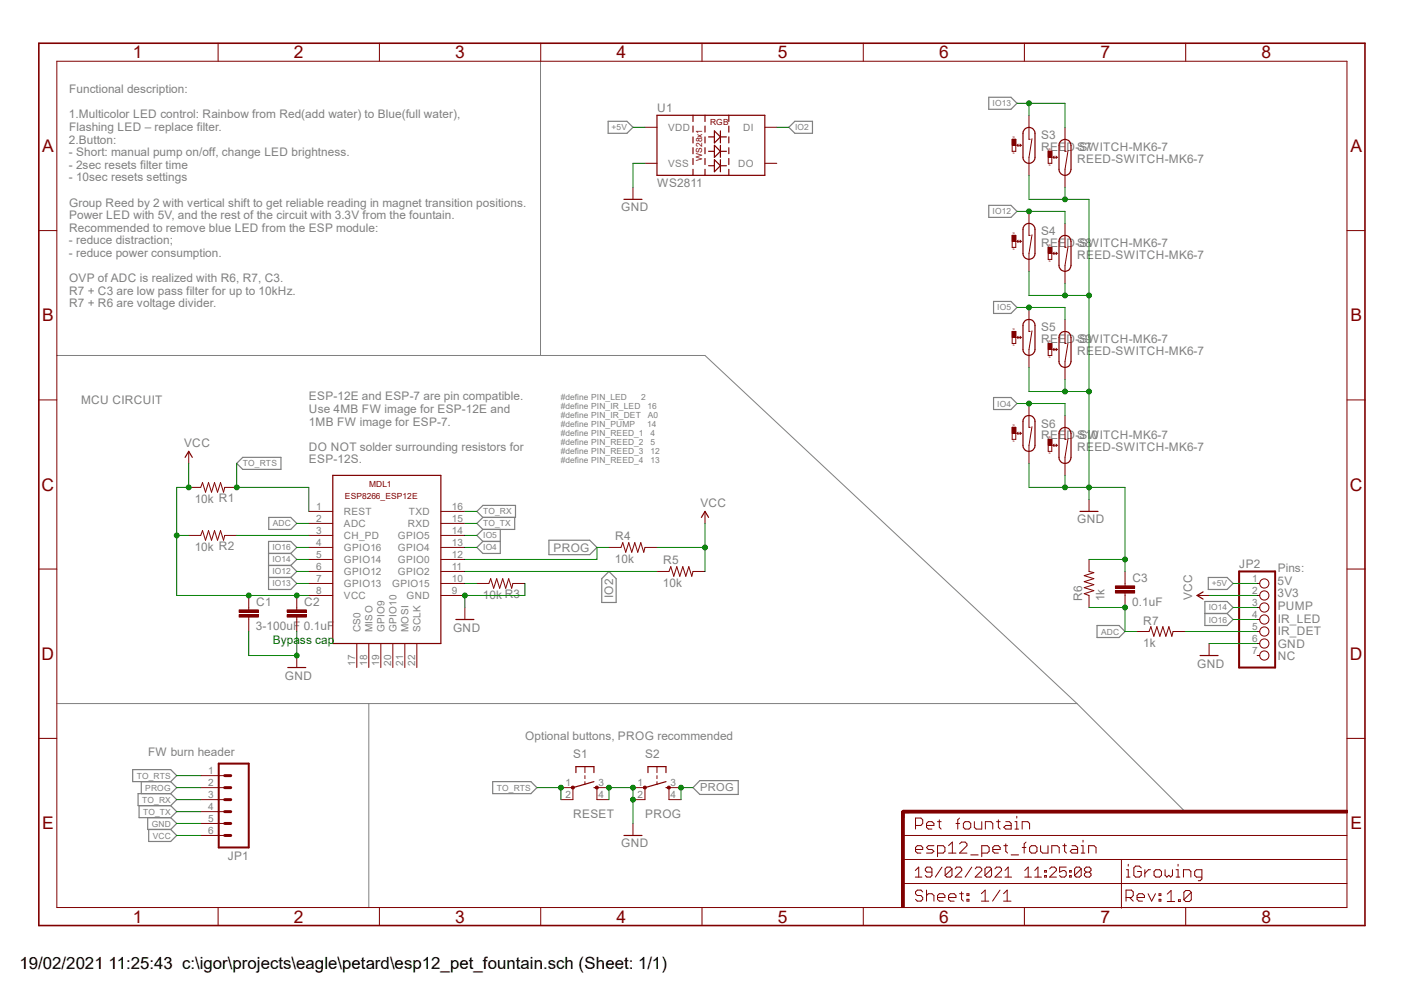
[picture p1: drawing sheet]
<svg xmlns="http://www.w3.org/2000/svg" width="297mm" height="210mm" viewBox="0 0 297 210" stroke-linecap="round" stroke-linejoin="round" font-family="sans-serif">
<path d="M114.3 13v62.2M12 75.2h137.1l78.7 73.6M12 148.8h215.8M78 148.8v43.1M227.8 148.8l22.9 22.9" fill="none" stroke="#808080" stroke-width=".21"/>
<g fill="none" stroke="#808080" stroke-width=".25">
<path d="M128.7 25.7h3.9l1.3 1.2-1.3 1.3h-3.9zM166.9 26.9l1.2-1.2h3.8v2.5h-3.8zM209.2 20.6h4.7l1.2 1.2-1.2 1.3h-4.7zM209.2 43.4h4.7l1.2 1.3-1.2 1.3h-4.7zM210.2 63.8h3.7l1.2 1.2-1.2 1.3h-3.7zM50.1 98l1.3-1.3h8v2.6h-8zM210.2 84.1h3.7l1.2 1.2-1.2 1.3h-3.7zM56.8 117.1h4.7M56.8 119.6h4.7M56.9 109.4h4.6l1.3 1.3-1.3 1.3h-4.6zM61.5 117.1l1.3-1.3-1.3-1.3h-4.7v10.2h4.7l1.3-1.3-1.3-1.3M61.5 119.6l1.3 1.3-1.3 1.2"/>
<path d="M61.5 117.1l1.3 1.2-1.3 1.3M100.9 108.2l1.3-1.3h6.9v2.5h-6.9zM102.2 109.4l-1.3 1.3 1.3 1.3M102.2 114.5h3.6M102.2 112l-1.3 1.2 1.3 1.3M105.8 112v5.1h-3.6l-1.3-1.3 1.3-1.3M108.9 109.4v2.6h-6.7M116.1 114.3h8.7l1.5 1.5-1.5 1.5h-8.7zM56.8 122.1h4.7M128.8 120.9l1.5 1.5v5h-3v-5zM232.1 132.3h4.6l1.3 1.3-1.3 1.2h-4.6zM254.9 127.2h4.7l1.3 1.3-1.3 1.3 1.3 1.2-1.3 1.3h-4.7z"/>
<path d="M254.9 129.8h4.7M255.6 122.1h4l1.3 1.3-1.3 1.3h-4zM28.1 162.8h8l1.3 1.2-1.3 1.3h-8zM29.4 170.4v2.5h6.7M29.9 165.3v2.6M31.2 172.9v2.5h4.9M31.5 175.4v2.6h4.6l1.3-1.3-1.3-1.3M36.1 172.9l1.3 1.3-1.3 1.2M36.1 170.4l1.3 1.3-1.3 1.2M36.1 167.9l1.3 1.2-1.3 1.3M36.1 167.9h-6.9v2.5h6.9M36.1 165.3l1.3 1.3-1.3 1.3"/>
<path d="M104.2 165.3h8.1l1.3 1.3-1.3 1.3h-8.1zM148 165.1h8.2v2.9h-8.2l-1.4-1.4z"/>
</g>
<path d="M39.9 103.1h2.6l.3-1 .7 2 .6-2 .6 2 .7-2 .6 2 .7-2 .6 2 .2-1h2.6M42.5 164h5M42.5 166.6h5M42.5 169.1h5M42.5 171.7h5M42.5 174.2h5M42.5 176.7h5M121.2 166.6v2.5M123.7 162.1v1.3M123.7 164v.7M123.7 165.3v.6M126.3 166.6v2.5" fill="none" stroke="#800000" stroke-width=".21"/>
<path d="M46.3 161.5h6.3v17.7h-6.3z" fill="none" stroke="#800000" stroke-width=".42"/>
<path d="M47.5 169.1h1.3M47.5 166.6h1.3M47.5 164h1.3M47.5 174.2h1.3M47.5 171.7h1.3M47.5 176.7h1.3" fill="none" stroke="#800000" stroke-width=".64"/>
<path d="M121.8 163.4v-1.3h3.8v1.3M125.6 166.6h.7M125.6 165.3l-4.4 1.3" fill="none" stroke="#800000" stroke-width=".25"/>
<path d="M120.9 166.3h.5l.1 .3-.1 .2h-.5z" fill-rule="evenodd" fill="#800000"/>
<path d="M120.9 166.3h.5l.1 .3-.1 .2h-.5z" fill="none" stroke="#800000" stroke-width=".21"/>
<path d="M126 166.3h.5v.5h-.5z" fill-rule="evenodd" fill="#800000"/>
<path d="M118.7 166.6h2.5M118.7 169.1h2.5M126 166.3h.5v.5h-.5zM126.3 166.6h2.5M126.3 169.1h2.5M136.4 166.6v2.5M139 162.1v1.3M139 164v.7M139 165.3v.6M141.5 166.6v2.5" fill="none" stroke="#800000" stroke-width=".21"/>
<path d="M137.1 163.4v-1.3h3.8v1.3M140.9 166.6h.6M140.9 165.3l-4.5 1.3" fill="none" stroke="#800000" stroke-width=".25"/>
<path d="M136.2 166.3h.5v.5h-.5z" fill-rule="evenodd" fill="#800000"/>
<path d="M136.2 166.3h.5v.5h-.5z" fill="none" stroke="#800000" stroke-width=".21"/>
<path d="M141.3 166.3h.4v.5h-.4z" fill-rule="evenodd" fill="#800000"/>
<path d="M133.9 166.6h2.5M133.9 169.1h2.5M141.3 166.3h.4v.5h-.4zM141.5 166.6h2.6M141.5 169.1h2.6" fill="none" stroke="#800000" stroke-width=".21"/>
<path d="M190.7 171.6h.6v20.3h-.6z" fill-rule="evenodd" fill="#800000"/>
<path d="M190.7 171.6h.6v20.3h-.6z" fill="none" stroke="#800000" stroke-width=".21"/>
<path d="M191 171.4h94v.6h-94z" fill-rule="evenodd" fill="#800000"/>
<g fill="none" stroke="#800000" stroke-width=".21">
<path d="M12 13h272.9v178.9h-272.9zM46.1 9.1v3.9M80.3 9.1v3.9M114.4 9.1v3.9M148.5 9.1v3.9M182.6 9.1v3.9M216.7 9.1v3.9M250.8 9.1v3.9M8.2 48.8h3.8M284.9 48.8h3.9M8.2 84.6h3.8M39.9 95.5v2.5"/>
<path d="M284.9 84.6h3.9M65.3 118.3h5.1M65.3 115.8h5.1M65.3 113.2h5.1M65.3 110.7h5.1M65.3 108.2h5.1M93.3 118.3h5M93.3 115.8h5M93.3 113.2h5M93.3 110.7h5M93.3 108.2h5M8.2 120.4h3.8"/>
<path d="M62.8 128.5v.5M62.8 130.5v.5M62.8 138.6v2.6M65.3 125.9h5.1M65.3 123.4h5.1M65.3 120.9h5.1M75.5 136.1v5.1M78 136.1v5.1M80.6 136.1v5.1M83.1 136.1v5.1M85.6 136.1v5.1M88.2 136.1v5.1"/>
<path d="M93.3 125.9h5M93.3 123.4h5M93.3 120.9h5M98.3 128.5v2.5M100.9 123.4h2.5l.4-1 .6 2 .7-2 .6 2 .6-2 .7 2 .6-2 .6 2 .3-1h2.5M284.9 120.4h3.9M8.2 156.2h3.8M284.9 156.2h3.9M133.9 174.2v2.5M191 171.4h94v.6h-94zM191 176.7h93.9M193.7 179.7h1.5v-.5l-.4-.3h-.7l-.4 .3v.8l.4 .4h.7"/>
<path d="M193.7 174.6h1.1l.4-.4v-.8l-.4-.4h-1.1v2.3M196 174.6h1.6v-.4l-.5-.4h-.7l-.4 .4v.8l.4 .3h.7M197.6 178.9h-1.2l-.4 .3 .4 .5h.7l.5 .3-.5 .4h-1.1M198.3 173.8h.8M198.7 173.4v1.6l.4 .3M200.7 178.9l.8-.8v2.3M202.2 174.2h.8M203 178.5l.4-.4h.8l.4 .4v.4l-1.6 1.5h1.6M203 173l-.4 .4v1.9M203.8 174.2l.4-.4h.8l.4 .4v.8l-.4 .3h-.8l-.4-.3zM206.1 173.8v1.2l.4 .3h1.2v-1.5M208.4 175.3v-1.5h1.2l.4 .4v1.1"/>
<path d="M210 179.7h1.6v-.5l-.4-.3h-.8l-.4 .3v.8l.4 .4h.8M210.8 173.8h.8M211.2 173.4v1.6l.4 .3M212.3 178.9h.8M212.8 178.5v1.5l.3 .4M212.8 173.8h.7l.4 .4v1.1h-1.1l-.5-.3 .5-.4h1.1M214.7 175.3h.8M214.7 173.8h.4v1.5M215.1 172.6v.4M216.2 179.2h.8M216.2 175.3v-1.5h1.2l.4 .4v1.1M217 178.1l-.3 .4v1.9"/>
<path d="M217.8 179.2l.4-.3h.8l.4 .3v.8l-.4 .4h-.8l-.4-.4zM220.1 178.9v1.1l.5 .4h1.1v-1.5M224.8 178.9h.8M225.2 178.5v1.5l.4 .4M226.8 178.9h.7l.5 .3v1.2h-1.2l-.4-.4 .4-.3h1.2M228.7 178.9h.4v1.5M229.1 177.7v.4M46.1 191.9v3.8M80.3 191.9v3.8M114.4 191.9v3.8M148.5 191.9v3.8M182.6 191.9v3.8"/>
<path d="M191 186.9h93.9M191 181.8h93.9M193.6 184.1l.8-.7v2.1M193.6 185.5h1.4M195.2 188.6l-.4-.3h-.7l-.4 .3v.4l.4 .4h.7l.4 .4v.4l-.4 .4h-.7l-.4-.4M196 189.4l.4-.4h.7l.5 .4v1.2M196 188.3v2.3M197.1 184.4h-1l-.4-.3v-.3l.4-.4h.7l.3 .4v1.4l-.3 .3h-.7l-.4-.3M198.3 180.4h1.2l.4-.4v-.8l-.4-.3h-1.2v2.3M198.3 189.8h1.6v-.4l-.4-.4h-.8l-.4 .4v.8l.4 .4h.8M199.3 183.4l-1.4 2.1M200.7 180.4h1.5"/>
<path d="M200.7 189.8h1.5v-.4l-.4-.4h-.8l-.3 .4v.8l.3 .4h.8M201.4 183.8v1.4l-.4 .3h-.7l-.4-.3M201.4 183.8l-.4-.4h-.7l-.4 .4v1.4M201.4 183.8l-1.5 1.4M202.1 183.8l.3-.4h.7l.4 .4v.3l-1.4 1.4h1.4M203 189h.8M203.4 188.6v1.6l.4 .4M204.6 189h.4v.4h-.4zM204.6 190.2h.4v.4h-.4zM205.4 180.8h1.5M205.6 183.4l-1.4 2.1M206.3 183.8l.3-.4h.7l.4 .4v.3l-1.4 1.4h1.4"/>
<path d="M207.6 189l.8-.7v2.3M207.6 190.6h1.6M207.7 180.4h1.2l.4-.4v-.8l-.4-.3h-1.2v2.3M209.8 183.8v1.4l-.4 .3h-.7l-.3-.3M209.8 183.8l-.4-.4h-.7l-.3 .4v1.4M209.8 183.8l-1.4 1.4M210.5 183.8l.3-.4h.7l.4 .4v.3l-1.4 1.4h1.4M211.5 188.3l-1.5 2.3M212.3 190.6h1.6M212.3 189l.8-.7v2.3M212.6 185.5h1.4M212.6 184.1l.7-.7v2.1"/>
<path d="M213.9 180.8h1.6M216.7 191.9v3.8M216.8 185.5h1.4M216.8 184.1l.7-.7v2.1M218.9 185.5h1.4M218.9 184.1l.7-.7v2.1M221 185.2h.4v.3h-.4zM221 184.1h.4v.3h-.4zM222 183.8l.4-.4h.7l.4 .4v.3l-1.5 1.4h1.5M222.5 180.4v-1.5h1.1l.5 .3v1.2M225.6 183.4h-1.4v1l1-.3 .4 .3v.8l-.4 .3h-.7l-.3-.3M226.3 185.2h.3v.3h-.3z"/>
<path d="M226.3 184.1h.3v.3h-.3zM228.7 180.4h.8M228.7 183.8v1.4l-.4 .3h-.6l-.4-.3M228.7 183.8l-.4-.4h-.6l-.4 .4v1.4M228.7 183.8l-1.4 1.4M229.8 184.4l-.4 .4v.4l.4 .3h.7l.3-.3v-.4l-.3-.4M229.8 184.4l-.4-.3v-.3l.4-.4h.7l.3 .4v.3l-.3 .3M229.8 184.4h.7M230.3 180.4v-1.5h1.1l.5 .3v1.2M237.2 181.8v10.3M238.2 189.8h1.2l.3-.4v-.8l-.3-.3h-1.2v2.3M238.3 185.5h.8"/>
<path d="M238.3 183.9h.4v1.6M238.7 182.8v.4M239 189.8l.7 .8M240.5 189.8h1.6v-.4l-.4-.4h-.8l-.4 .4v.8l.4 .4h.8M241.4 183.6l-.4-.4h-.8l-.3 .4v1.5l.3 .4h.8l.4-.4v-.8h-.8M242.2 183.9v1.6M242.9 189l.7 1.6 .8-1.6M243.4 183.9h-.4l-.8 .8M244.1 184.3l.4-.4h.8l.4 .4v.8l-.4 .4h-.8l-.4-.4zM245.2 190.2h.4v.4h-.4zM245.2 189h.4v.4h-.4zM246.5 183.9v1.2l.3 .4 .5-.4 .3 .4 .4-.4v-1.2"/>
<path d="M246.9 189.1l.8-.8v2.4M246.9 190.7h1.6M248.8 185.5h.8M248.8 183.9h.4v1.6M249.2 182.8v.4M249.3 190.3h.4v.4h-.4zM250.4 185.5v-1.6h1.1l.4 .4v1.2M250.8 191.9v3.8M252 188.7v1.6l-.4 .4h-.8l-.4-.4M252 188.7l-.4-.4h-.8l-.4 .4v1.6M252 188.7l-1.6 1.6M254.3 185.5h-1.2l-.4-.4v-.8l.4-.4h1.2v2l-.4 .4h-.4"/>
</g>
<path d="M192.3 171.7h-1.3v1.2" fill="none" stroke="#800000" stroke-width=".64"/>
<path d="M8.2 9.1h280.6v186.6h-280.6z" fill="none" stroke="#800000" stroke-width=".34"/>
<path d="M39.2 96.7l.7-1.2 .8 1.2M70.4 100.5h22.9v35.6h-22.9zM96.4 131h3.8M60.9 141.2h3.8M132 176.7h3.8" fill="none" stroke="#800000" stroke-width=".25"/>
<path d="M60.7 130h4.1v.5h-4.1z" fill-rule="evenodd" fill="#800000"/>
<path d="M60.7 130h4.1v.5h-4.1z" fill="none" stroke="#800000" stroke-width=".21"/>
<path d="M60.7 129h4.1v.5h-4.1z" fill-rule="evenodd" fill="#800000"/>
<path d="M128.8 115.8h2.6l.3-1 .7 2 .6-2 .6 2 .7-2 .6 2 .7-2 .6 2 .2-1h2.6M149.1 108.2v2.5M52.6 128.5v.5M52.6 130.5v.5M60.7 129h4.1v.5h-4.1zM62.8 125.9v2.6M62.8 131v2.6M139 120.9h2.5l.4-1.1 .6 2.1 .7-2.1 .6 2.1 .6-2.1 .7 2.1 .6-2.1 .6 2.1 .3-1h2.5" fill="none" stroke="#800000" stroke-width=".21"/>
<path d="M148.4 109.4l.7-1.2 .8 1.2" fill="none" stroke="#800000" stroke-width=".25"/>
<path d="M50.6 130h4.1v.5h-4.1z" fill-rule="evenodd" fill="#800000"/>
<path d="M50.6 130h4.1v.5h-4.1z" fill="none" stroke="#800000" stroke-width=".21"/>
<path d="M50.6 129h4.1v.5h-4.1z" fill-rule="evenodd" fill="#800000"/>
<g fill="none" stroke="#800000" stroke-width=".21">
<path d="M133.9 39.6v2.6M136.4 26.9h2.6M136.4 34.5h2.6M161.8 26.9h2.5M161.8 34.5h2.5M214.1 29.5h.8v2.5h-.8zM215.1 30.7h.9M215.1 30.7l.3 .3M215.4 30.5l-.3 .2M215.8 30.5l.2 .2M216 30.7l-.2 .3M217.7 26.9v2.6h.2"/>
<path d="M218.3 29.3l-.6 4v1.2M39.9 113.2h2.6l.3-1 .7 2.1 .6-2.1 .6 2.1 .7-2.1 .6 2.1 .7-2.1 .6 2.1 .2-1.1h2.6M230.4 105.6v2.6M50.6 129h4.1v.5h-4.1zM52.6 125.9v2.6M52.6 131v2.6M253.2 125.9h2.6M265.9 125.9h.6M265.9 123.4h.6M265.9 128.5h.6M265.9 131h.6M265.9 133.6h.6"/>
<path d="M265.9 136.1h.6M265.9 138.6h.6"/>
<circle cx="267.5" cy="133.6" r=".98"/>
<circle cx="267.5" cy="123.4" r=".98"/>
<circle cx="267.5" cy="131" r=".98"/>
<circle cx="267.5" cy="125.9" r=".98"/>
<circle cx="267.5" cy="138.6" r=".98"/>
<circle cx="267.5" cy="136.1" r=".98"/>
<circle cx="267.5" cy="128.5" r=".98"/>
</g>
<g fill="none" stroke="#800000" stroke-width=".25">
<path d="M139 24.4h22.8v12.7h-22.8zM146.6 24.4v1.3M146.6 26.7v1.2M146.6 29v1.2M146.6 31.2v1.3M146.6 33.5v1.3M146.6 35.8v1.3M149.1 24.4v1.3M149.1 26.7v1.2M149.1 29v1.2M149.1 31.2v1.3M149.1 33.5v1.3"/>
<path d="M149.1 35.8v1.3M149.9 32h1.2M149.9 35.1h1.2M149.9 29h1.2M151.1 27.7l1.3 1.3-1.3 1.2zM151.1 30.7l1.3 1.3-1.3 1.3zM151.1 33.8l1.3 1.3-1.3 1.2zM152.4 27.7v2.5M152.4 30.7v2.6M152.4 33.8v2.5M152.4 32h1.3M152.4 35.1h1.3"/>
<path d="M152.4 29h1.3M154.2 24.4v1.3M154.2 26.7v1.2M154.2 29v1.2M154.2 31.2v1.3M154.2 33.5v1.3M154.2 35.8v1.3M216.9 27.2a1.29 1.29 0 0 1 2 1v5.1a1.27 1.27 0 0 1-1.2 1.2 1.27 1.27 0 0 1-1.3-1.2v-5.1l.1-.4zM132 42.2h3.8M228.5 108.2h3.8M254.5 125.2l-1.3 .7 1.3 .8"/>
</g>
<path d="M262.1 120.9h7.6v20.3h-7.6z" fill="none" stroke="#800000" stroke-width=".42"/>
<path d="M214.1 29.5h.8v1.2h-.8z" fill-rule="evenodd" fill="#800000"/>
<path d="M214.1 29.5h.8v1.2h-.8zM217.7 24.4v2.5M217.7 34.5v2.6M221.7 32h.8v2.5h-.8zM222.8 33.3h.8M222.8 33.3l.2 .2M223 33l-.2 .3M223.4 33l.2 .3M223.6 33.3l-.2 .2M225.3 29.5v2.5h.3M225.9 31.9l-.6 3.9v1.3" fill="none" stroke="#800000" stroke-width=".21"/>
<path d="M224.5 29.7a1.29 1.29 0 0 1 2.1 1v5.1a1.27 1.27 0 0 1-1.3 1.3 1.27 1.27 0 0 1-1.3-1.3v-5.1l.1-.3z" fill="none" stroke="#800000" stroke-width=".25"/>
<path d="M221.7 32h.8v1.3h-.8z" fill-rule="evenodd" fill="#800000"/>
<path d="M221.7 32h.8v1.3h-.8zM225.3 26.9v2.6M225.3 37.1v2.5M214.1 49.8h.8v2.5h-.8zM215.1 51.1h.9M215.1 51.1l.3 .2M215.4 50.8l-.3 .3M215.8 50.8l.2 .3M216 51.1l-.2 .2M217.7 47.2v2.6h.2M218.3 49.7l-.6 3.9v1.3" fill="none" stroke="#800000" stroke-width=".21"/>
<path d="M216.7 47.8a1.26 1.26 0 0 1 1.4-.5 1.26 1.26 0 0 1 .8 1.2v5.1a1.27 1.27 0 0 1-1.2 1.3 1.27 1.27 0 0 1-1.3-1.3v-5.1z" fill="none" stroke="#800000" stroke-width=".25"/>
<path d="M214.1 49.8h.8v1.3h-.8z" fill-rule="evenodd" fill="#800000"/>
<path d="M214.1 49.8h.8v1.3h-.8zM217.7 44.7v2.5M217.7 54.9v2.5M221.7 52.3h.8v2.6h-.8zM222.8 53.6h.8M222.8 53.6l.2 .2M223 53.3l-.2 .3M223.4 53.3l.2 .3M223.6 53.6l-.2 .2M225.3 49.8v2.5h.3M225.9 52.2l-.6 3.9v1.3" fill="none" stroke="#800000" stroke-width=".21"/>
<path d="M224.3 50.3a1.26 1.26 0 0 1 1.4-.5 1.26 1.26 0 0 1 .9 1.3v5a1.27 1.27 0 0 1-1.3 1.3 1.27 1.27 0 0 1-1.3-1.3v-5z" fill="none" stroke="#800000" stroke-width=".25"/>
<path d="M221.7 52.3h.8v1.3h-.8z" fill-rule="evenodd" fill="#800000"/>
<path d="M221.7 52.3h.8v1.3h-.8zM225.3 47.2v2.6M225.3 57.4v2.5M214.1 70.1h.8v2.5h-.8zM215.1 71.4h.9M215.1 71.4l.3 .2M215.4 71.1l-.3 .3M215.8 71.1l.2 .3M216 71.4l-.2 .2M217.7 67.6v2.5h.2M218.3 70l-.6 3.9v1.3" fill="none" stroke="#800000" stroke-width=".21"/>
<path d="M216.9 67.8a1.29 1.29 0 0 1 2 1v5.1a1.27 1.27 0 0 1-1.2 1.3 1.27 1.27 0 0 1-1.3-1.3v-5.1l.1-.4z" fill="none" stroke="#800000" stroke-width=".25"/>
<path d="M214.1 70.1h.8v1.3h-.8z" fill-rule="evenodd" fill="#800000"/>
<path d="M214.1 70.1h.8v1.3h-.8zM217.7 65v2.6M217.7 75.2v2.5M221.7 72.6h.8v2.6h-.8zM222.8 73.9h.8M222.8 73.9l.2 .3M223 73.7l-.2 .2M223.4 73.7l.2 .2M223.6 73.9l-.2 .3M225.3 70.1v2.5h.3M225.9 72.5l-.6 4v1.2" fill="none" stroke="#800000" stroke-width=".21"/>
<path d="M224.5 70.3a1.29 1.29 0 0 1 2.1 1.1v5.1a1.27 1.27 0 0 1-1.3 1.2 1.27 1.27 0 0 1-1.3-1.2v-5.1l.1-.4z" fill="none" stroke="#800000" stroke-width=".25"/>
<path d="M221.7 72.6h.8v1.3h-.8z" fill-rule="evenodd" fill="#800000"/>
<path d="M221.7 72.6h.8v1.3h-.8zM225.3 67.6v2.5M225.3 77.7v2.6M214.1 90.4h.8v2.5h-.8zM215.1 91.7h.9M215.1 91.7l.3 .2M215.4 91.4l-.3 .3M215.8 91.4l.2 .3M216 91.7l-.2 .2M217.7 87.9v2.5h.2M218.3 90.3l-.6 3.9v1.3" fill="none" stroke="#800000" stroke-width=".21"/>
<path d="M216.9 88.1a1.29 1.29 0 0 1 2 1v5.1a1.27 1.27 0 0 1-1.2 1.3 1.27 1.27 0 0 1-1.3-1.3v-5.1l.1-.4z" fill="none" stroke="#800000" stroke-width=".25"/>
<path d="M214.1 90.4h.8v1.3h-.8z" fill-rule="evenodd" fill="#800000"/>
<path d="M214.1 90.4h.8v1.3h-.8zM217.7 85.3v2.6M217.7 95.5v2.5M221.7 92.9h.8v2.6h-.8zM222.8 94.2h.8M222.8 94.2l.2 .2M223 93.9l-.2 .3M223.4 93.9l.2 .3M223.6 94.2l-.2 .2M225.3 90.4v2.5h.3M225.9 92.8l-.6 3.9v1.3" fill="none" stroke="#800000" stroke-width=".21"/>
<path d="M224.5 90.6a1.29 1.29 0 0 1 2.1 1.1v5a1.27 1.27 0 0 1-1.3 1.3 1.27 1.27 0 0 1-1.3-1.3v-5l.1-.4z" fill="none" stroke="#800000" stroke-width=".25"/>
<path d="M221.7 92.9h.8v1.3h-.8z" fill-rule="evenodd" fill="#800000"/>
<path d="M221.7 92.9h.8v1.3h-.8zM225.3 87.9v2.5M225.3 98v2.5M238 123.4v.5M238 125.4v.5M240.5 133.6h2.6l.4-1.1 .6 2.1 .6-2.1 .7 2.1 .6-2.1 .6 2.1 .7-2.1 .6 2.1 .3-1h2.5M255.8 136.1v2.5" fill="none" stroke="#800000" stroke-width=".21"/>
<path d="M253.9 138.6h3.8" fill="none" stroke="#800000" stroke-width=".25"/>
<path d="M236 124.9h4v.5h-4z" fill-rule="evenodd" fill="#800000"/>
<path d="M236 124.9h4v.5h-4z" fill="none" stroke="#800000" stroke-width=".21"/>
<path d="M236 123.9h4v.5h-4z" fill-rule="evenodd" fill="#800000"/>
<path d="M230.4 118.3v2.6l1 .2-2 .7 2 .6-2 .6 2 .7-2 .6 2 .6-2 .7 1 .3v2.6M236 123.9h4v.5h-4zM238 120.9v2.5M238 125.9v2.6" fill="none" stroke="#800000" stroke-width=".21"/>
<path d="M139 115.8h10.1M149.1 110.7v10.2M37.4 176.7h5.1" fill="none" stroke="#008000" stroke-width=".21"/>
<circle cx="149.1" cy="115.8" r=".51" fill="#008000"/>
<g fill="none" stroke="#008000" stroke-width=".21">
<path d="M39.9 98v5.1h-2.5"/>
<circle cx="149.1" cy="115.8" r=".51"/>
</g>
<circle cx="39.9" cy="103.1" r=".51" fill="#008000"/>
<g fill="none" stroke="#008000" stroke-width=".21">
<path d="M37.4 103.1v22.8M52.6 125.9h12.7"/>
<circle cx="39.9" cy="103.1" r=".51"/>
</g>
<circle cx="62.8" cy="125.9" r=".51" fill="#008000"/>
<g fill="none" stroke="#008000" stroke-width=".21">
<path d="M37.4 113.2h2.5M37.4 125.9h15.2"/>
<circle cx="62.8" cy="125.9" r=".51"/>
</g>
<circle cx="37.4" cy="113.2" r=".51" fill="#008000"/>
<circle cx="37.4" cy="113.2" r=".51" fill="none" stroke="#008000" stroke-width=".21"/>
<circle cx="52.6" cy="125.9" r=".51" fill="#008000"/>
<g fill="none" stroke="#008000" stroke-width=".21">
<path d="M255.8 125.9h10.1M133.9 169.1v5.1"/>
<circle cx="52.6" cy="125.9" r=".51"/>
</g>
<circle cx="133.9" cy="169.1" r=".51" fill="#008000"/>
<g fill="none" stroke="#008000" stroke-width=".21">
<path d="M128.8 166.6h5.1"/>
<circle cx="133.9" cy="169.1" r=".51"/>
</g>
<circle cx="133.9" cy="166.6" r=".51" fill="#008000"/>
<g fill="none" stroke="#008000" stroke-width=".21">
<path d="M128.8 166.6v2.5"/>
<circle cx="133.9" cy="166.6" r=".51"/>
</g>
<circle cx="128.8" cy="166.6" r=".51" fill="#008000"/>
<g fill="none" stroke="#008000" stroke-width=".21">
<path d="M111 123.4v2.5h-12.7v2.6M37.4 174.2h5.1M133.9 166.6v2.5"/>
<circle cx="128.8" cy="166.6" r=".51"/>
</g>
<circle cx="98.3" cy="125.9" r=".51" fill="#008000"/>
<g fill="none" stroke="#008000" stroke-width=".21">
<path d="M217.7 98v5.1h12.7v2.5M225.3 100.5v2.6"/>
<circle cx="98.3" cy="125.9" r=".51"/>
</g>
<circle cx="225.3" cy="103.1" r=".51" fill="#008000"/>
<g fill="none" stroke="#008000" stroke-width=".21">
<path d="M217.7 77.7v5.1h12.7v20.3M225.3 80.3v2.5"/>
<circle cx="225.3" cy="103.1" r=".51"/>
</g>
<circle cx="225.3" cy="82.8" r=".51" fill="#008000"/>
<circle cx="225.3" cy="82.8" r=".51" fill="none" stroke="#008000" stroke-width=".21"/>
<circle cx="230.4" cy="103.1" r=".51" fill="#008000"/>
<g fill="none" stroke="#008000" stroke-width=".21">
<path d="M217.7 57.4v5.1h12.7v20.3M225.3 59.9v2.6"/>
<circle cx="230.4" cy="103.1" r=".51"/>
</g>
<circle cx="225.3" cy="62.5" r=".51" fill="#008000"/>
<circle cx="225.3" cy="62.5" r=".51" fill="none" stroke="#008000" stroke-width=".21"/>
<circle cx="230.4" cy="82.8" r=".51" fill="#008000"/>
<g fill="none" stroke="#008000" stroke-width=".21">
<path d="M217.7 37.1v5.1h12.7v20.3M225.3 39.6v2.6"/>
<circle cx="230.4" cy="82.8" r=".51"/>
</g>
<circle cx="225.3" cy="42.2" r=".51" fill="#008000"/>
<circle cx="225.3" cy="42.2" r=".51" fill="none" stroke="#008000" stroke-width=".21"/>
<circle cx="230.4" cy="62.5" r=".51" fill="#008000"/>
<g fill="none" stroke="#008000" stroke-width=".21">
<path d="M230.4 103.1h7.6v17.8M230.4 118.3h7.6"/>
<circle cx="230.4" cy="62.5" r=".51"/>
</g>
<circle cx="238" cy="118.3" r=".51" fill="#008000"/>
<g fill="none" stroke="#008000" stroke-width=".21">
<path d="M136.4 34.5h-2.5v5.1M62.8 133.6v5h-10.2"/>
<circle cx="238" cy="118.3" r=".51"/>
</g>
<circle cx="62.8" cy="138.6" r=".51" fill="#008000"/>
<g fill="none" stroke="#008000" stroke-width=".21">
<path d="M98.3 108.2h2.6M98.3 110.7h2.6M52.6 133.6v5M37.4 169.1h5.1M37.4 171.7h5.1M113.6 166.6h5.1v2.5"/>
<circle cx="62.8" cy="138.6" r=".51"/>
</g>
<circle cx="118.7" cy="166.6" r=".51" fill="#008000"/>
<g fill="none" stroke="#008000" stroke-width=".21">
<path d="M50.1 103.1h15.2v5.1M37.4 164h5.1"/>
<circle cx="118.7" cy="166.6" r=".51"/>
</g>
<circle cx="50.1" cy="103.1" r=".51" fill="#008000"/>
<g fill="none" stroke="#008000" stroke-width=".21">
<path d="M50.1 98v5.1M50.1 113.2h15.2M62.8 115.8h2.5M98.3 123.4h2.6M260.9 131h5M146.6 166.6h-2.5v2.5"/>
<circle cx="50.1" cy="103.1" r=".51"/>
</g>
<circle cx="144.1" cy="166.6" r=".51" fill="#008000"/>
<g fill="none" stroke="#008000" stroke-width=".21">
<path d="M164.3 26.9h2.6M215.1 21.8h10.2v5.1M217.7 21.8v2.6M128.8 115.8h-2.5v2.5h-28M62.8 123.4h2.5M98.3 120.9h40.7M37.4 166.6h5.1"/>
<circle cx="144.1" cy="166.6" r=".51"/>
</g>
<circle cx="217.7" cy="21.8" r=".51" fill="#008000"/>
<g fill="none" stroke="#008000" stroke-width=".21">
<path d="M215.1 44.7h10.2v2.5M62.8 120.9h2.5"/>
<circle cx="217.7" cy="21.8" r=".51"/>
</g>
<circle cx="217.7" cy="44.7" r=".51" fill="#008000"/>
<g fill="none" stroke="#008000" stroke-width=".21">
<path d="M215.1 65h10.2v2.6M98.3 113.2h2.6"/>
<circle cx="217.7" cy="44.7" r=".51"/>
</g>
<circle cx="217.7" cy="65" r=".51" fill="#008000"/>
<g fill="none" stroke="#008000" stroke-width=".21">
<path d="M215.1 85.3h10.2v2.6M98.3 115.8h2.6"/>
<circle cx="217.7" cy="65" r=".51"/>
</g>
<circle cx="217.7" cy="85.3" r=".51" fill="#008000"/>
<g fill="none" stroke="#008000" stroke-width=".21">
<path d="M62.8 118.3h2.5M62.8 110.7h2.5M230.4 128.5h7.6v5.1h2.5M260.9 128.5h5"/>
<circle cx="217.7" cy="85.3" r=".51"/>
</g>
<circle cx="238" cy="128.5" r=".51" fill="#008000"/>
<g fill="none" stroke="#008000" stroke-width=".21">
<path d="M133.9 26.9h2.5M250.7 133.6h15.2M255.8 136.1h10.1M260.9 123.4h5"/>
<circle cx="238" cy="128.5" r=".51"/>
</g>
<g font-size="3.7" fill="#800000">
<text x="28.1" y="12.4">1</text>
<text x="62.2" y="12.4">2</text>
<text x="96.3" y="12.4">3</text>
<text x="130.4" y="12.4">4</text>
<text x="164.5" y="12.4">5</text>
<text x="198.7" y="12.4">6</text>
<text x="232.8" y="12.4">7</text>
<text x="266.9" y="12.4">8</text>
<text x="8.9" y="32.2">A</text>
<text x="285.7" y="32.2">A</text>
<text x="8.9" y="68">B</text>
<text x="285.7" y="68">B</text>
<text x="8.8" y="103.8">C</text>
<text x="285.5" y="103.8">C</text>
<text x="8.8" y="139.6">D</text>
<text x="285.5" y="139.6">D</text>
<text x="8.9" y="175.4">E</text>
<text x="285.7" y="175.4">E</text>
<text x="28.1" y="195.2">1</text>
<text x="62.2" y="195.2">2</text>
<text x="96.3" y="195.2">3</text>
<text x="130.4" y="195.2">4</text>
<text x="164.5" y="195.2">5</text>
<text x="198.7" y="195.2">6</text>
<text x="232.8" y="195.2">7</text>
<text x="266.9" y="195.2">8</text>
</g>
<text font-size="3.6" x="4.1" y="204.9">19/02/2021 11:25:43 c:\igor\projects\eagle\petard\esp12_pet_fountain.sch (Sheet: 1/1)</text>
<g font-size="2.5" fill="#808080">
<text x="14.6" y="19.7">Functional description:</text>
<text x="139" y="23.6">U1</text>
<text x="14.6" y="25">1.Multicolor LED control: Rainbow from Red(add water) to Blue(full water),</text>
<text x="14.6" y="27.7">Flashing LED – replace filter.</text>
<text x="220.3" y="29.5">S3</text>
<text x="14.6" y="30.4">2.Button:</text>
<text x="14.6" y="33">- Short: manual pump on/off, change LED brightness.</text>
<text x="14.6" y="35.7">- 2sec resets filter time</text>
<text x="220.3" y="32">REED-SWITCH-MK6-7</text>
<text x="227.9" y="34.5">REED-SWITCH-MK6-7</text>
<text x="227.9" y="32">S7</text>
<text x="14.6" y="38.4">- 10sec resets settings</text>
<text x="139" y="39.6">WS2811</text>
<text x="14.6" y="43.7">Group Reed by 2 with vertical shift to get reliable reading in magnet transition positions.</text>
<text x="14.6" y="46.4">Power LED with 5V, and the rest of the circuit with 3.3V from the fountain.</text>
<text x="131.4" y="44.7">GND</text>
<text x="14.6" y="51.7">- reduce distraction;</text>
<text x="14.6" y="49">Recommended to remove blue LED from the ESP module:</text>
<text x="220.3" y="52.3">REED-SWITCH-MK6-7</text>
<text x="220.3" y="49.8">S4</text>
<text x="227.9" y="52.3">S8</text>
<text x="14.6" y="54.4">- reduce power consumption.</text>
<text x="14.6" y="59.7">OVP of ADC is realized with R6, R7, C3.</text>
<text x="227.9" y="54.9">REED-SWITCH-MK6-7</text>
<text x="14.6" y="62.4">R7 + C3 are low pass filter for up to 10kHz.</text>
<text x="14.6" y="65">R7 + R6 are voltage divider.</text>
<text x="220.3" y="70.1">S5</text>
<text x="220.3" y="72.6">REED-SWITCH-MK6-7</text>
<text x="227.9" y="75.2">REED-SWITCH-MK6-7</text>
<text x="227.9" y="72.6">S9</text>
<text x="17.1" y="85.3">MCU CIRCUIT</text>
<text x="65.4" y="84.7">ESP-12E and ESP-7 are pin compatible.</text>
<text x="65.4" y="87.3">Use 4MB FW image for ESP-12E and</text>
<text x="38.9" y="94.4">VCC</text>
<text x="65.3" y="90">1MB FW image for ESP-7.</text>
<text x="65.4" y="95.3">DO NOT solder surrounding resistors for</text>
<text x="220.3" y="92.9">REED-SWITCH-MK6-7</text>
<text x="220.3" y="90.4">S6</text>
<text x="227.9" y="95.5">REED-SWITCH-MK6-7</text>
<text x="227.9" y="92.9">S10</text>
<text x="65.4" y="98">ESP-12S.</text>
<text x="41.2" y="106.4">10k R1</text>
<text x="148.2" y="107.1">VCC</text>
<text x="227.9" y="110.7">GND</text>
<text x="41.2" y="116.5">10k R2</text>
<text x="117.1" y="116.7">PROG</text>
<text x="130.1" y="119.1">10k</text>
<text x="130.1" y="114.3">R4</text>
<text x="140.3" y="119.4">R5</text>
<text x="140.3" y="124.2">10k</text>
<text x="239.6" y="123">C3</text>
<text x="262.2" y="120.2">JP2</text>
<text x="270.3" y="123.7">5V</text>
<text x="270.3" y="121">Pins:</text>
<text x="54.2" y="128.1">C1</text>
<text x="64.3" y="128.1">C2</text>
<text x="102.2" y="126.7">10k R3</text>
<text x="129.7" y="126.5" transform="rotate(-90 129.7 126.5)">IO2</text>
<text x="228.9" y="127.2" transform="rotate(-90 228.9 127.2)">R6</text>
<text x="233.7" y="127.2" transform="rotate(-90 233.7 127.2)">1k</text>
<text x="239.5" y="128.1">0.1uF</text>
<text x="252.2" y="126.9" transform="rotate(-90 252.2 126.9)">VCC</text>
<text x="270.3" y="126.3">3V3</text>
<text x="270.3" y="129">PUMP</text>
<text x="270.3" y="131.7">IR_LED</text>
<text x="54.1" y="133.2">3-100uF 0.1uF</text>
<text x="95.8" y="133.6">GND</text>
<text x="241.8" y="136.9">1k</text>
<text x="241.9" y="132.1">R7</text>
<text x="270.3" y="134.3">IR_DET</text>
<text x="270.3" y="137">GND</text>
<text x="60.3" y="143.7">GND</text>
<text x="253.3" y="141.2">GND</text>
<text x="270.3" y="139.7">NC</text>
<text x="31.3" y="160">FW burn header</text>
<text x="111.1" y="156.4">Optional buttons, PROG recommended</text>
<text x="121.2" y="160.2">S1</text>
<text x="136.5" y="160.2">S2</text>
<text x="121.2" y="172.9">RESET</text>
<text x="136.5" y="172.9">PROG</text>
<text x="131.4" y="179.2">GND</text>
<text x="48.2" y="181.8">JP1</text>
</g>
<text font-size="2.5" fill="#008000" x="57.7" y="136.1">Bypass cap</text>
<text font-size="2.3" fill="#808080" x="148.1" y="167.4">PROG</text>
<g font-size="2.1" fill="#808080">
<text x="141.4" y="27.7">VDD</text>
<text x="157.2" y="27.7">DI</text>
<text x="141.4" y="35.3">VSS</text>
<text x="156.2" y="35.3">DO</text>
<text x="66.9" y="107.8">1</text>
<text x="95.6" y="107.8">16</text>
<text x="66.9" y="110.4">2</text>
<text x="66.9" y="112.9">3</text>
<text x="72.8" y="108.9">REST</text>
<text x="72.8" y="111.5">ADC</text>
<text x="86.3" y="111.5">RXD</text>
<text x="86.5" y="108.9">TXD</text>
<text x="95.6" y="112.9">14</text>
<text x="95.6" y="110.4">15</text>
<text x="66.9" y="115.4">4</text>
<text x="66.9" y="118">5</text>
<text x="72.8" y="114">CH_PD</text>
<text x="72.8" y="116.5">GPIO16</text>
<text x="72.8" y="119.1">GPIO14</text>
<text x="84.2" y="119.1">GPIO0</text>
<text x="84.2" y="116.5">GPIO4</text>
<text x="84.2" y="114">GPIO5</text>
<text x="95.6" y="118">12</text>
<text x="95.6" y="115.4">13</text>
<text x="66.9" y="120.5">6</text>
<text x="66.9" y="123.1">7</text>
<text x="66.9" y="125.6">8</text>
<text x="72.8" y="121.6">GPIO12</text>
<text x="72.8" y="124.2">GPIO13</text>
<text x="83" y="124.2">GPIO15</text>
<text x="84.2" y="121.6">GPIO2</text>
<text x="95.6" y="125.6">9</text>
<text x="95.6" y="123.1">10</text>
<text x="95.6" y="120.5">11</text>
<text x="264.9" y="123.1">1</text>
<text x="264.9" y="125.6">2</text>
<text x="72.8" y="126.7">VCC</text>
<text x="86" y="126.7">GND</text>
<text x="264.9" y="128.1">3</text>
<text x="264.9" y="130.7">4</text>
<text x="76.2" y="133.7" transform="rotate(-90 76.2 133.7)">CS0</text>
<text x="78.8" y="133.7" transform="rotate(-90 78.8 133.7)">MISO</text>
<text x="81.3" y="133.7" transform="rotate(-90 81.3 133.7)">GPIO9</text>
<text x="83.9" y="133.7" transform="rotate(-90 83.9 133.7)">GPIO10</text>
<text x="86.4" y="133.7" transform="rotate(-90 86.4 133.7)">MOSI</text>
<text x="88.9" y="133.7" transform="rotate(-90 88.9 133.7)">SCLK</text>
<text x="264.9" y="133.2">5</text>
<text x="264.9" y="135.8">6</text>
<text x="75.1" y="140.8" transform="rotate(-90 75.1 140.8)">17</text>
<text x="77.7" y="140.8" transform="rotate(-90 77.7 140.8)">18</text>
<text x="80.2" y="140.8" transform="rotate(-90 80.2 140.8)">19</text>
<text x="82.8" y="140.8" transform="rotate(-90 82.8 140.8)">20</text>
<text x="85.3" y="140.8" transform="rotate(-90 85.3 140.8)">21</text>
<text x="87.8" y="140.8" transform="rotate(-90 87.8 140.8)">22</text>
<text x="264.9" y="138.3">7</text>
<text x="44" y="163.7">1</text>
<text x="44" y="166.2">2</text>
<text x="119.6" y="166.2">1</text>
<text x="126.6" y="166.2">3</text>
<text x="134.9" y="166.2">1</text>
<text x="141.9" y="166.2">3</text>
<text x="44" y="168.7">3</text>
<text x="44" y="171.3">4</text>
<text x="44" y="173.8">5</text>
<text x="119.6" y="168.7">2</text>
<text x="126.6" y="168.7">4</text>
<text x="134.9" y="168.7">2</text>
<text x="141.9" y="168.7">4</text>
<text x="44" y="176.4">6</text>
</g>
<g font-size="1.8" fill="#808080">
<text x="210" y="22.5">IO13</text>
<text x="129.4" y="27.6">+5V</text>
<text x="168.2" y="27.6">IO2</text>
<text x="210" y="45.3">IO12</text>
<text x="210.9" y="65.7">IO5</text>
<text x="118.7" y="84.7">#define PIN_LED</text>
<text x="118.7" y="86.6">#define PIN_IR_LED</text>
<text x="118.7" y="88.5">#define PIN_IR_DET</text>
<text x="135.7" y="84.7">2</text>
<text x="137" y="86.6">16</text>
<text x="137.1" y="88.5">A0</text>
<text x="210.9" y="86">IO4</text>
<text x="118.7" y="90.4">#define PIN_PUMP</text>
<text x="118.7" y="92.3">#define PIN_REED_1</text>
<text x="118.7" y="94.2">#define PIN_REED_2</text>
<text x="136.9" y="90.4">14</text>
<text x="137.6" y="92.3">4</text>
<text x="137.6" y="94.2">5</text>
<text x="51.4" y="98.6">TO_RTS</text>
<text x="118.7" y="96.1">#define PIN_REED_3</text>
<text x="118.7" y="98">#define PIN_REED_4</text>
<text x="137.6" y="96.1">12</text>
<text x="137.6" y="98">13</text>
<text x="57.7" y="111.3">ADC</text>
<text x="102.2" y="108.8">TO_RX</text>
<text x="102.2" y="111.3">TO_TX</text>
<text x="102.2" y="113.9">IO5</text>
<text x="57.6" y="116.4">IO16</text>
<text x="57.6" y="119">IO14</text>
<text x="102.2" y="116.4">IO4</text>
<text x="57.6" y="124">IO13</text>
<text x="57.6" y="121.5">IO12</text>
<text x="256.3" y="124">+5V</text>
<text x="255.7" y="131.7">IO16</text>
<text x="255.7" y="129.1">IO14</text>
<text x="232.9" y="134.2">ADC</text>
<text x="28.9" y="164.7">TO_RTS</text>
<text x="30.7" y="167.2">PROG</text>
<text x="105.1" y="167.2">TO_RTS</text>
<text x="30.1" y="169.8">TO_RX</text>
<text x="30.3" y="172.3">TO_TX</text>
<text x="32.1" y="174.8">GND</text>
<text x="32.3" y="177.4">VCC</text>
</g>
<g font-size="1.8" fill="#800000">
<text x="150.2" y="26.5">RGB</text>
<text x="148.5" y="34.1" transform="rotate(-90 148.5 34.1)">WS28x1</text>
<text x="73" y="105.6">ESP8266_ESP12E</text>
<text x="78.1" y="103.1">MDL1</text>
</g>
<g font-size=".6" fill="#800000">
<text x="214.2" y="29.2">N</text>
<text x="214.2" y="32.6">S</text>
<text x="221.9" y="31.8">N</text>
<text x="221.9" y="35.2">S</text>
<text x="214.2" y="49.5">N</text>
<text x="214.2" y="53">S</text>
<text x="221.9" y="52.1">N</text>
<text x="221.9" y="55.5">S</text>
<text x="214.2" y="69.8">N</text>
<text x="214.2" y="73.3">S</text>
<text x="221.9" y="72.4">N</text>
<text x="221.9" y="75.8">S</text>
<text x="214.2" y="90.2">N</text>
<text x="214.2" y="93.6">S</text>
<text x="221.9" y="92.7">N</text>
<text x="221.9" y="96.1">S</text>
</g>
</svg>
